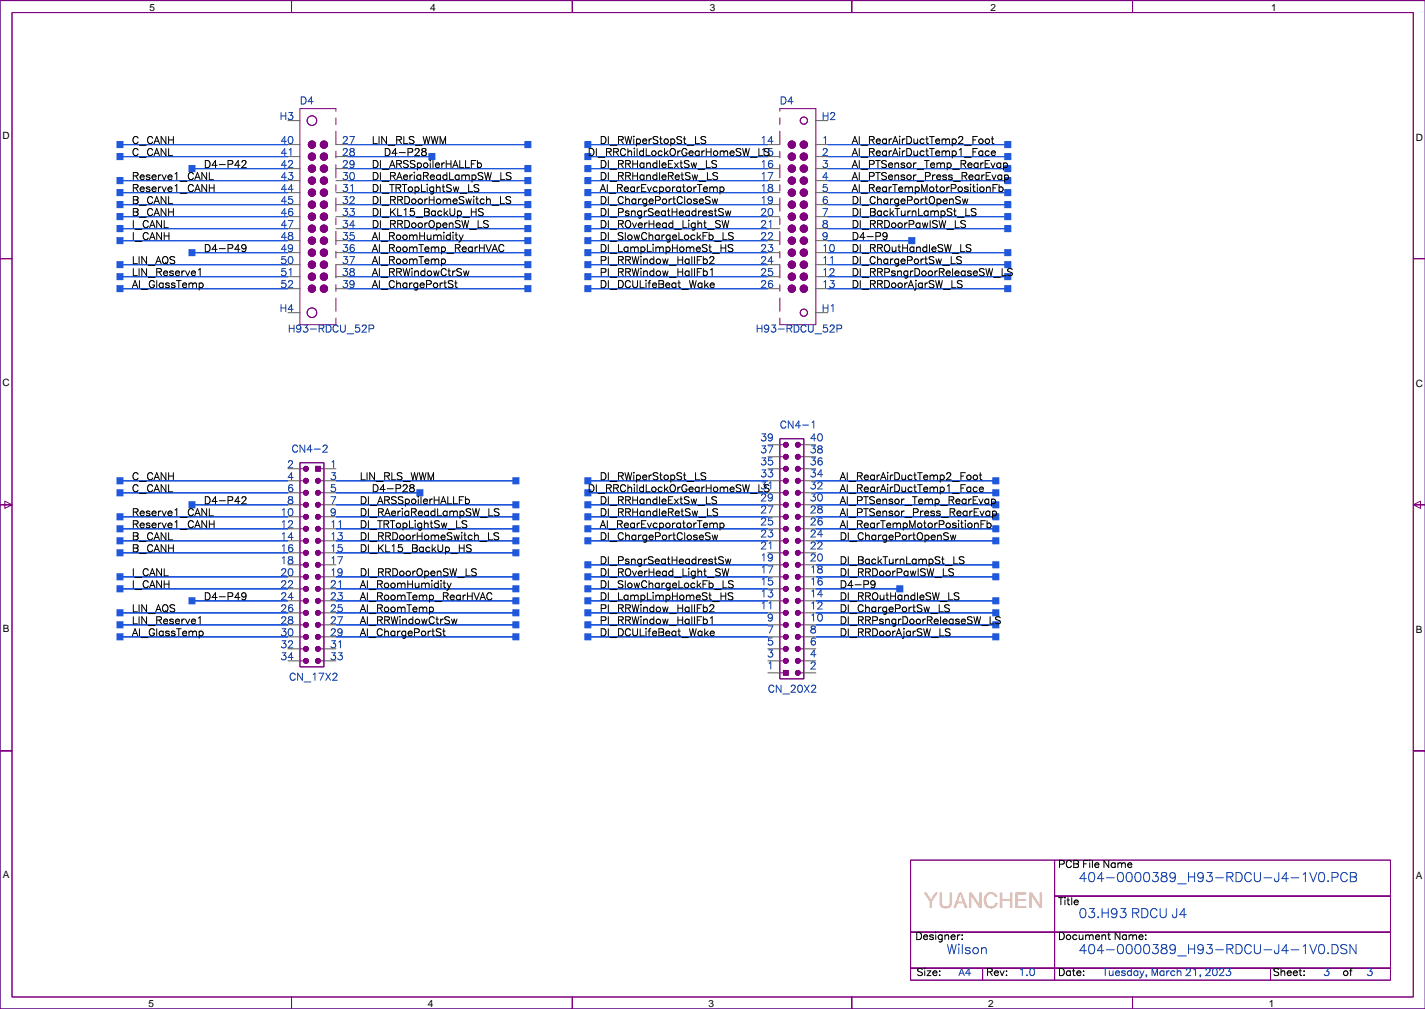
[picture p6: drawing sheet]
<svg xmlns="http://www.w3.org/2000/svg" width="302mm" height="213mm" viewBox="0 0 302 213" stroke-linecap="round" stroke-linejoin="round" font-family="sans-serif">
<path d="M301.7 .1h-301.7v213.3h301.7" fill="none" stroke="#000080" stroke-width=".21"/>
<g fill="none" stroke="#800080" stroke-width=".21">
<path d="M2.5 2.7h296.6v208.2h-296.6zM301.7 .1h-62v2.6v-2.6h-59.4v2.6v-2.6h-59.2v2.6v-2.6h-59.4v2.6v-2.6h-61.7v54.6h2.5h-2.5v52.1h2.5l-1.5 .7v-1.5l1.5 .8h-2.5v52h2.5h-2.5v54.6h61.7v-2.5v2.5h59.4v-2.5v2.5h59.2v-2.5v2.5h59.4v-2.5v2.5h62M71.1 23h-7.6v45.7h7.6M165.1 23h7.6v45.7h-7.6M301.7 54.7h-2.6h2.6M63.5 97.9h5.1v43.2h-5.1zM63.5 99.2h.7M66.8 98.6h1v1.1h-1zM67.8 99.2h.8M165.1 92.8h5v50.8h-5zM165.1 99.2h.7M165.1 94.1h.7"/>
<path d="M165.1 96.6h.7M169.4 99.2h.7M169.4 94.1h.7M169.4 96.6h.7M63.5 101.7h.7M63.5 104.2h.7M63.5 106.8h.7M63.5 109.3h.7M63.5 111.9h.7M63.5 114.4h.7M63.5 116.9h.7M63.5 119.5h.7"/>
<path d="M67.8 101.7h.8M67.8 104.2h.8M67.8 106.8h.8M67.8 109.3h.8M67.8 111.9h.8M67.8 114.4h.8M67.8 116.9h.8M67.8 119.5h.8M165.1 101.7h.7M165.1 104.2h.7M165.1 106.8h.7M165.1 109.3h.7"/>
<path d="M165.1 111.9h.7M165.1 114.4h.7M165.1 116.9h.7M165.1 119.5h.7M169.4 101.7h.7M169.4 104.2h.7M169.4 106.8h.7M169.4 109.3h.7M169.4 111.9h.7M169.4 114.4h.7M169.4 116.9h.7M169.4 119.5h.7"/>
<path d="M299.1 106.8l1.6-.8v1.5l-1.6-.7h2.6zM63.5 139.8h.7M63.5 137.2h.7M63.5 134.7h.7M63.5 132.2h.7M63.5 129.6h.7M63.5 127.1h.7M63.5 124.6h.7M63.5 122h.7M67.8 139.8h.8M67.8 137.2h.8M67.8 134.7h.8"/>
<path d="M67.8 132.2h.8M67.8 129.6h.8M67.8 127.1h.8M67.8 124.6h.8M67.8 122h.8M165.1 139.8h.7M165.1 137.2h.7M165.1 134.7h.7M165.1 132.2h.7M165.1 129.6h.7M165.1 127.1h.7M165.1 124.6h.7"/>
<path d="M165.1 122h.7M169.4 139.8h.7M169.4 137.2h.7M169.4 134.7h.7M169.4 132.2h.7M169.4 129.6h.7M169.4 127.1h.7M169.4 124.6h.7M169.4 122h.7M165.1 142.3h.7M165.8 141.8h1v1h-1zM169.4 142.3h.7"/>
<path d="M301.7 158.8h-2.6h2.6M192.7 181.9h30.5v15.3h-30.5zM192.7 197.2h30.5v7.6h-30.5zM223.2 189.6h71.1v7.6h-71.1zM223.2 197.2h71.1v7.6h-71.1zM223.2 181.9h71.1v7.7h-71.1zM192.7 204.8h15.3v2.5h-15.3zM208 204.8h15.2v2.5h-15.2zM223.2 204.8h45.7v2.5h-45.7zM268.9 204.8h25.4v2.5h-25.4z"/>
<circle cx="66" cy="35.7" r=".76"/>
<circle cx="66" cy="38.2" r=".76"/>
<circle cx="66" cy="33.1" r=".76"/>
<circle cx="66" cy="30.6" r=".76"/>
<circle cx="66" cy="25.5" r="1.02"/>
<circle cx="68.6" cy="35.7" r=".76"/>
<circle cx="68.6" cy="38.2" r=".76"/>
<circle cx="68.6" cy="33.1" r=".76"/>
<circle cx="68.6" cy="30.6" r=".76"/>
<circle cx="167.6" cy="35.7" r=".76"/>
<circle cx="167.6" cy="38.2" r=".76"/>
<circle cx="167.6" cy="33.1" r=".76"/>
<circle cx="167.6" cy="30.6" r=".76"/>
<circle cx="170.1" cy="35.7" r=".76"/>
<circle cx="170.1" cy="25.5" r=".76"/>
<circle cx="170.1" cy="38.2" r=".76"/>
<circle cx="170.1" cy="33.1" r=".76"/>
<circle cx="170.1" cy="30.6" r=".76"/>
<circle cx="66" cy="40.7" r=".76"/>
<circle cx="66" cy="50.9" r=".76"/>
<circle cx="66" cy="48.4" r=".76"/>
<circle cx="66" cy="56" r=".76"/>
<circle cx="66" cy="43.3" r=".76"/>
<circle cx="66" cy="45.8" r=".76"/>
<circle cx="66" cy="53.4" r=".76"/>
<circle cx="66" cy="58.5" r=".76"/>
<circle cx="68.6" cy="40.7" r=".76"/>
<circle cx="68.6" cy="48.4" r=".76"/>
<circle cx="68.6" cy="50.9" r=".76"/>
<circle cx="68.6" cy="56" r=".76"/>
<circle cx="68.6" cy="43.3" r=".76"/>
<circle cx="68.6" cy="45.8" r=".76"/>
<circle cx="68.6" cy="58.5" r=".76"/>
<circle cx="68.6" cy="53.4" r=".76"/>
<circle cx="167.6" cy="40.7" r=".76"/>
<circle cx="167.6" cy="50.9" r=".76"/>
<circle cx="167.6" cy="56" r=".76"/>
<circle cx="167.6" cy="43.3" r=".76"/>
<circle cx="167.6" cy="48.4" r=".76"/>
<circle cx="167.6" cy="45.8" r=".76"/>
<circle cx="167.6" cy="58.5" r=".76"/>
<circle cx="167.6" cy="53.4" r=".76"/>
<circle cx="170.1" cy="40.7" r=".76"/>
<circle cx="170.1" cy="43.3" r=".76"/>
<circle cx="170.1" cy="50.9" r=".76"/>
<circle cx="170.1" cy="48.4" r=".76"/>
<circle cx="170.1" cy="56" r=".76"/>
<circle cx="170.1" cy="58.5" r=".76"/>
<circle cx="170.1" cy="53.4" r=".76"/>
<circle cx="170.1" cy="45.8" r=".76"/>
<circle cx="66" cy="61.1" r=".76"/>
<circle cx="66" cy="66.1" r="1.02"/>
<circle cx="68.6" cy="61.1" r=".76"/>
<circle cx="167.6" cy="61.1" r=".76"/>
<circle cx="170.1" cy="66.1" r=".76"/>
<circle cx="170.1" cy="61.1" r=".76"/>
<circle cx="64.8" cy="99.2" r=".51"/>
<circle cx="166.3" cy="94.1" r=".51"/>
<circle cx="166.3" cy="99.2" r=".51"/>
<circle cx="166.3" cy="96.6" r=".51"/>
<circle cx="168.9" cy="94.1" r=".51"/>
<circle cx="168.9" cy="99.2" r=".51"/>
<circle cx="168.9" cy="96.6" r=".51"/>
<circle cx="64.8" cy="114.4" r=".51"/>
<circle cx="64.8" cy="101.7" r=".51"/>
<circle cx="64.8" cy="106.8" r=".51"/>
<circle cx="64.8" cy="104.2" r=".51"/>
<circle cx="64.8" cy="109.3" r=".51"/>
<circle cx="64.8" cy="116.9" r=".51"/>
<circle cx="64.8" cy="119.5" r=".51"/>
<circle cx="64.8" cy="111.9" r=".51"/>
<circle cx="67.3" cy="106.8" r=".51"/>
<circle cx="67.3" cy="101.7" r=".51"/>
<circle cx="67.3" cy="114.4" r=".51"/>
<circle cx="67.3" cy="104.2" r=".51"/>
<circle cx="67.3" cy="109.3" r=".51"/>
<circle cx="67.3" cy="116.9" r=".51"/>
<circle cx="67.3" cy="119.5" r=".51"/>
<circle cx="67.3" cy="111.9" r=".51"/>
<circle cx="166.3" cy="106.8" r=".51"/>
<circle cx="166.3" cy="101.7" r=".51"/>
<circle cx="166.3" cy="114.4" r=".51"/>
<circle cx="166.3" cy="104.2" r=".51"/>
<circle cx="166.3" cy="109.3" r=".51"/>
<circle cx="166.3" cy="116.9" r=".51"/>
<circle cx="166.3" cy="119.5" r=".51"/>
<circle cx="166.3" cy="111.9" r=".51"/>
<circle cx="168.9" cy="114.4" r=".51"/>
<circle cx="168.9" cy="106.8" r=".51"/>
<circle cx="168.9" cy="101.7" r=".51"/>
<circle cx="168.9" cy="104.2" r=".51"/>
<circle cx="168.9" cy="116.9" r=".51"/>
<circle cx="168.9" cy="109.3" r=".51"/>
<circle cx="168.9" cy="119.5" r=".51"/>
<circle cx="168.9" cy="111.9" r=".51"/>
<circle cx="64.8" cy="122" r=".51"/>
<circle cx="64.8" cy="129.6" r=".51"/>
<circle cx="64.8" cy="134.7" r=".51"/>
<circle cx="64.8" cy="127.1" r=".51"/>
<circle cx="64.8" cy="124.6" r=".51"/>
<circle cx="64.8" cy="139.8" r=".51"/>
<circle cx="64.8" cy="132.2" r=".51"/>
<circle cx="64.8" cy="137.2" r=".51"/>
<circle cx="67.3" cy="122" r=".51"/>
<circle cx="67.3" cy="129.6" r=".51"/>
<circle cx="67.3" cy="134.7" r=".51"/>
<circle cx="67.3" cy="127.1" r=".51"/>
<circle cx="67.3" cy="124.6" r=".51"/>
<circle cx="67.3" cy="139.8" r=".51"/>
<circle cx="67.3" cy="132.2" r=".51"/>
<circle cx="67.3" cy="137.2" r=".51"/>
<circle cx="166.3" cy="122" r=".51"/>
<circle cx="166.3" cy="129.6" r=".51"/>
<circle cx="166.3" cy="134.7" r=".51"/>
<circle cx="166.3" cy="127.1" r=".51"/>
<circle cx="166.3" cy="124.6" r=".51"/>
<circle cx="166.3" cy="139.8" r=".51"/>
<circle cx="166.3" cy="132.2" r=".51"/>
<circle cx="166.3" cy="137.2" r=".51"/>
<circle cx="168.9" cy="122" r=".51"/>
<circle cx="168.9" cy="129.6" r=".51"/>
<circle cx="168.9" cy="134.7" r=".51"/>
<circle cx="168.9" cy="127.1" r=".51"/>
<circle cx="168.9" cy="124.6" r=".51"/>
<circle cx="168.9" cy="139.8" r=".51"/>
<circle cx="168.9" cy="132.2" r=".51"/>
<circle cx="168.9" cy="137.2" r=".51"/>
<circle cx="168.9" cy="142.3" r=".51"/>
</g>
<g fill="#800080" stroke="#800080" stroke-width=".21">
<path d="M66.8 98.6h1v1.1h-1z" fill-rule="evenodd"/>
<path d="M165.8 141.8h1v1h-1z" fill-rule="evenodd"/>
<circle cx="64.8" cy="127.1" r=".51"/>
<circle cx="64.8" cy="134.7" r=".51"/>
<circle cx="64.8" cy="139.8" r=".51"/>
<circle cx="64.8" cy="129.6" r=".51"/>
<circle cx="64.8" cy="124.6" r=".51"/>
<circle cx="64.8" cy="132.2" r=".51"/>
<circle cx="64.8" cy="137.2" r=".51"/>
<circle cx="67.3" cy="127.1" r=".51"/>
<circle cx="67.3" cy="134.7" r=".51"/>
<circle cx="67.3" cy="139.8" r=".51"/>
<circle cx="67.3" cy="129.6" r=".51"/>
<circle cx="67.3" cy="124.6" r=".51"/>
<circle cx="67.3" cy="132.2" r=".51"/>
<circle cx="67.3" cy="137.2" r=".51"/>
<circle cx="64.8" cy="99.2" r=".51"/>
<circle cx="64.8" cy="114.4" r=".51"/>
<circle cx="64.8" cy="106.8" r=".51"/>
<circle cx="64.8" cy="116.9" r=".51"/>
<circle cx="64.8" cy="104.2" r=".51"/>
<circle cx="64.8" cy="109.3" r=".51"/>
<circle cx="64.8" cy="111.9" r=".51"/>
<circle cx="64.8" cy="122" r=".51"/>
<circle cx="64.8" cy="101.7" r=".51"/>
<circle cx="64.8" cy="119.5" r=".51"/>
<circle cx="67.3" cy="114.4" r=".51"/>
<circle cx="67.3" cy="106.8" r=".51"/>
<circle cx="67.3" cy="116.9" r=".51"/>
<circle cx="67.3" cy="104.2" r=".51"/>
<circle cx="67.3" cy="109.3" r=".51"/>
<circle cx="67.3" cy="111.9" r=".51"/>
<circle cx="67.3" cy="122" r=".51"/>
<circle cx="67.3" cy="101.7" r=".51"/>
<circle cx="67.3" cy="119.5" r=".51"/>
<circle cx="170.1" cy="30.6" r=".76"/>
<circle cx="167.6" cy="30.6" r=".76"/>
<circle cx="170.1" cy="33.1" r=".76"/>
<circle cx="167.6" cy="33.1" r=".76"/>
<circle cx="170.1" cy="35.7" r=".76"/>
<circle cx="167.6" cy="35.7" r=".76"/>
<circle cx="170.1" cy="38.2" r=".76"/>
<circle cx="167.6" cy="38.2" r=".76"/>
<circle cx="170.1" cy="40.7" r=".76"/>
<circle cx="167.6" cy="40.7" r=".76"/>
<circle cx="170.1" cy="43.3" r=".76"/>
<circle cx="167.6" cy="43.3" r=".76"/>
<circle cx="170.1" cy="45.8" r=".76"/>
<circle cx="167.6" cy="45.8" r=".76"/>
<circle cx="170.1" cy="48.4" r=".76"/>
<circle cx="167.6" cy="48.4" r=".76"/>
<circle cx="170.1" cy="50.9" r=".76"/>
<circle cx="167.6" cy="50.9" r=".76"/>
<circle cx="170.1" cy="53.4" r=".76"/>
<circle cx="167.6" cy="53.4" r=".76"/>
<circle cx="170.1" cy="56" r=".76"/>
<circle cx="167.6" cy="56" r=".76"/>
<circle cx="170.1" cy="58.5" r=".76"/>
<circle cx="167.6" cy="58.5" r=".76"/>
<circle cx="170.1" cy="61.1" r=".76"/>
<circle cx="167.6" cy="61.1" r=".76"/>
<circle cx="168.9" cy="94.1" r=".51"/>
<circle cx="166.3" cy="94.1" r=".51"/>
<circle cx="168.9" cy="114.4" r=".51"/>
<circle cx="168.9" cy="106.8" r=".51"/>
<circle cx="168.9" cy="96.6" r=".51"/>
<circle cx="168.9" cy="99.2" r=".51"/>
<circle cx="168.9" cy="101.7" r=".51"/>
<circle cx="168.9" cy="111.9" r=".51"/>
<circle cx="168.9" cy="116.9" r=".51"/>
<circle cx="168.9" cy="109.3" r=".51"/>
<circle cx="168.9" cy="104.2" r=".51"/>
<circle cx="166.3" cy="114.4" r=".51"/>
<circle cx="166.3" cy="106.8" r=".51"/>
<circle cx="166.3" cy="96.6" r=".51"/>
<circle cx="166.3" cy="99.2" r=".51"/>
<circle cx="166.3" cy="101.7" r=".51"/>
<circle cx="166.3" cy="111.9" r=".51"/>
<circle cx="166.3" cy="116.9" r=".51"/>
<circle cx="166.3" cy="109.3" r=".51"/>
<circle cx="166.3" cy="104.2" r=".51"/>
<circle cx="168.9" cy="142.3" r=".51"/>
<circle cx="168.9" cy="127.1" r=".51"/>
<circle cx="168.9" cy="134.7" r=".51"/>
<circle cx="168.9" cy="124.6" r=".51"/>
<circle cx="168.9" cy="137.2" r=".51"/>
<circle cx="168.9" cy="132.2" r=".51"/>
<circle cx="168.9" cy="129.6" r=".51"/>
<circle cx="168.9" cy="119.5" r=".51"/>
<circle cx="168.9" cy="139.8" r=".51"/>
<circle cx="168.9" cy="122" r=".51"/>
<circle cx="166.3" cy="127.1" r=".51"/>
<circle cx="166.3" cy="134.7" r=".51"/>
<circle cx="166.3" cy="124.6" r=".51"/>
<circle cx="166.3" cy="137.2" r=".51"/>
<circle cx="166.3" cy="132.2" r=".51"/>
<circle cx="166.3" cy="129.6" r=".51"/>
<circle cx="166.3" cy="119.5" r=".51"/>
<circle cx="166.3" cy="139.8" r=".51"/>
<circle cx="166.3" cy="122" r=".51"/>
<circle cx="68.6" cy="30.6" r=".76"/>
<circle cx="66" cy="30.6" r=".76"/>
<circle cx="68.6" cy="33.1" r=".76"/>
<circle cx="66" cy="33.1" r=".76"/>
<circle cx="68.6" cy="35.7" r=".76"/>
<circle cx="66" cy="35.7" r=".76"/>
<circle cx="68.6" cy="38.2" r=".76"/>
<circle cx="66" cy="38.2" r=".76"/>
<circle cx="68.6" cy="40.7" r=".76"/>
<circle cx="66" cy="40.7" r=".76"/>
<circle cx="68.6" cy="43.3" r=".76"/>
<circle cx="66" cy="43.3" r=".76"/>
<circle cx="68.6" cy="45.8" r=".76"/>
<circle cx="66" cy="45.8" r=".76"/>
<circle cx="68.6" cy="48.4" r=".76"/>
<circle cx="66" cy="48.4" r=".76"/>
<circle cx="68.6" cy="50.9" r=".76"/>
<circle cx="66" cy="50.9" r=".76"/>
<circle cx="68.6" cy="53.4" r=".76"/>
<circle cx="66" cy="53.4" r=".76"/>
<circle cx="68.6" cy="56" r=".76"/>
<circle cx="66" cy="56" r=".76"/>
<circle cx="68.6" cy="58.5" r=".76"/>
<circle cx="66" cy="58.5" r=".76"/>
<circle cx="68.6" cy="61.1" r=".76"/>
<circle cx="66" cy="61.1" r=".76"/>
</g>
<g fill="none" stroke="#606060" stroke-width=".21">
<path d="M60.9 30.6h2.6M60.9 33.1h2.6M60.9 35.7h2.6M60.9 38.2h2.6M60.9 25.5h2.6M71.1 30.6h2.5M71.1 33.1h2.5M71.1 35.7h2.5M71.1 38.2h2.5M162.5 30.6h2.6M162.5 33.1h2.6M162.5 35.7h2.6"/>
<path d="M162.5 38.2h2.6M172.7 30.6h2.5M172.7 33.1h2.5M172.7 35.7h2.5M172.7 38.2h2.5M172.7 25.5h2.5M60.9 40.8h2.6M60.9 43.3h2.6M60.9 45.8h2.6M60.9 48.4h2.6M60.9 50.9h2.6M60.9 53.4h2.6"/>
<path d="M60.9 56h2.6M60.9 58.5h2.6M71.1 40.8h2.5M71.1 43.3h2.5M71.1 45.8h2.5M71.1 48.4h2.5M71.1 50.9h2.5M71.1 53.4h2.5M71.1 56h2.5M71.1 58.5h2.5M162.5 40.8h2.6M162.5 43.3h2.6"/>
<path d="M162.5 45.8h2.6M162.5 48.4h2.6M162.5 50.9h2.6M162.5 53.4h2.6M162.5 56h2.6M162.5 58.5h2.6M172.7 40.8h2.5M172.7 43.3h2.5M172.7 45.8h2.5M172.7 48.4h2.5M172.7 50.9h2.5M172.7 53.4h2.5"/>
<path d="M172.7 56h2.5M172.7 58.5h2.5M60.9 61.1h2.6M60.9 66.1h2.6M71.1 61.1h2.5M162.5 61.1h2.6M172.7 61.1h2.5M172.7 66.1h2.5M60.9 99.2h2.6M68.6 99.2h2.5M162.5 99.2h2.6M162.5 96.6h2.6"/>
<path d="M162.5 94.1h2.6M170.1 99.2h2.6M170.1 96.6h2.6M170.1 94.1h2.6M60.9 101.7h2.6M60.9 104.2h2.6M60.9 106.8h2.6M60.9 109.3h2.6M60.9 111.9h2.6M60.9 114.4h2.6M60.9 116.9h2.6M60.9 119.5h2.6"/>
<path d="M68.6 101.7h2.5M68.6 104.2h2.5M68.6 106.8h2.5M68.6 109.3h2.5M68.6 111.9h2.5M68.6 114.4h2.5M68.6 116.9h2.5M68.6 119.5h2.5M162.5 101.7h2.6M162.5 104.2h2.6M162.5 106.8h2.6M162.5 109.3h2.6"/>
<path d="M162.5 111.9h2.6M162.5 114.4h2.6M162.5 116.9h2.6M162.5 119.5h2.6M170.1 101.7h2.6M170.1 104.2h2.6M170.1 106.8h2.6M170.1 109.3h2.6M170.1 111.9h2.6M170.1 114.4h2.6M170.1 116.9h2.6M170.1 119.5h2.6"/>
<path d="M60.9 122h2.6M60.9 124.6h2.6M60.9 127.1h2.6M60.9 129.6h2.6M60.9 132.2h2.6M60.9 134.7h2.6M60.9 137.2h2.6M60.9 139.8h2.6M68.6 122h2.5M68.6 124.6h2.5M68.6 127.1h2.5M68.6 129.6h2.5"/>
<path d="M68.6 132.2h2.5M68.6 134.7h2.5M68.6 137.2h2.5M68.6 139.8h2.5M162.5 122h2.6M162.5 124.6h2.6M162.5 127.1h2.6M162.5 129.6h2.6M162.5 132.2h2.6M162.5 134.7h2.6M162.5 137.2h2.6M162.5 139.8h2.6"/>
<path d="M170.1 122h2.6M170.1 124.6h2.6M170.1 127.1h2.6M170.1 129.6h2.6M170.1 132.2h2.6M170.1 134.7h2.6M170.1 137.2h2.6M170.1 139.8h2.6M162.5 142.3h2.6M170.1 142.3h2.6"/>
</g>
<path d="M71.1 68.7v-45.7M165.1 68.7v-45.7" fill="none" stroke="#800080" stroke-width=".21" stroke-dasharray="1.4 1.4 2.8 1.4"/>
<g fill="#2058dd" stroke="#2058dd" stroke-width=".21">
<path d="M172.7 109.3h38.1z" fill-rule="evenodd"/>
<path d="M210.1 108.7h1.3v1.2h-1.3z" fill-rule="evenodd"/>
<path d="M175.2 38.2h38.1z" fill-rule="evenodd"/>
<path d="M212.7 37.6h1.2v1.2h-1.2z" fill-rule="evenodd"/>
<path d="M172.7 101.7h38.1z" fill-rule="evenodd"/>
<path d="M210.1 101.1h1.3v1.2h-1.3z" fill-rule="evenodd"/>
<path d="M175.2 30.6h38.1z" fill-rule="evenodd"/>
<path d="M212.7 30h1.2v1.2h-1.2z" fill-rule="evenodd"/>
<path d="M172.7 114.4h38.1z" fill-rule="evenodd"/>
<path d="M210.1 113.8h1.3v1.2h-1.3z" fill-rule="evenodd"/>
<path d="M175.2 43.3h38.1z" fill-rule="evenodd"/>
<path d="M212.7 42.7h1.2v1.2h-1.2z" fill-rule="evenodd"/>
<path d="M172.7 106.8h38.1z" fill-rule="evenodd"/>
<path d="M210.1 106.1h1.3v1.3h-1.3z" fill-rule="evenodd"/>
<path d="M175.2 35.7h38.1z" fill-rule="evenodd"/>
<path d="M212.7 35h1.2v1.3h-1.2z" fill-rule="evenodd"/>
<path d="M172.7 104.2h38.1z" fill-rule="evenodd"/>
<path d="M210.1 103.6h1.3v1.3h-1.3z" fill-rule="evenodd"/>
<path d="M175.2 33.1h38.1z" fill-rule="evenodd"/>
<path d="M212.7 32.5h1.2v1.3h-1.2z" fill-rule="evenodd"/>
<path d="M172.7 111.9h38.1z" fill-rule="evenodd"/>
<path d="M210.1 111.2h1.3v1.3h-1.3z" fill-rule="evenodd"/>
<path d="M175.2 40.8h38.1z" fill-rule="evenodd"/>
<path d="M212.7 40.1h1.2v1.3h-1.2z" fill-rule="evenodd"/>
<path d="M172.7 119.5h38.1z" fill-rule="evenodd"/>
<path d="M210.1 118.8h1.3v1.3h-1.3z" fill-rule="evenodd"/>
<path d="M175.2 45.8h38.1z" fill-rule="evenodd"/>
<path d="M212.7 45.2h1.2v1.3h-1.2z" fill-rule="evenodd"/>
<path d="M172.7 122h38.1z" fill-rule="evenodd"/>
<path d="M210.1 121.4h1.3v1.2h-1.3z" fill-rule="evenodd"/>
<path d="M175.2 48.4h38.1z" fill-rule="evenodd"/>
<path d="M212.7 47.7h1.2v1.3h-1.2z" fill-rule="evenodd"/>
<path d="M172.7 134.7h38.1z" fill-rule="evenodd"/>
<path d="M210.1 134.1h1.3v1.2h-1.3z" fill-rule="evenodd"/>
<path d="M175.2 61.1h38.1z" fill-rule="evenodd"/>
<path d="M212.7 60.4h1.2v1.3h-1.2z" fill-rule="evenodd"/>
<path d="M172.7 124.6h17.8z" fill-rule="evenodd"/>
<path d="M189.8 123.9h1.3v1.3h-1.3z" fill-rule="evenodd"/>
<path d="M175.2 50.9h17.8z" fill-rule="evenodd"/>
<path d="M192.4 50.3h1.2v1.2h-1.2z" fill-rule="evenodd"/>
<path d="M172.7 129.6h38.1z" fill-rule="evenodd"/>
<path d="M210.1 129h1.3v1.3h-1.3z" fill-rule="evenodd"/>
<path d="M175.2 56h38.1z" fill-rule="evenodd"/>
<path d="M212.7 55.4h1.2v1.2h-1.2z" fill-rule="evenodd"/>
<path d="M172.7 127.1h38.1z" fill-rule="evenodd"/>
<path d="M210.1 126.5h1.3v1.2h-1.3z" fill-rule="evenodd"/>
<path d="M175.2 53.4h38.1z" fill-rule="evenodd"/>
<path d="M212.7 52.8h1.2v1.3h-1.2z" fill-rule="evenodd"/>
<path d="M172.7 132.2h38.1z" fill-rule="evenodd"/>
<path d="M210.1 131.5h1.3v1.3h-1.3z" fill-rule="evenodd"/>
<path d="M175.2 58.5h38.1z" fill-rule="evenodd"/>
<path d="M212.7 57.9h1.2v1.3h-1.2z" fill-rule="evenodd"/>
<path d="M124.4 109.3h38.1z" fill-rule="evenodd"/>
<path d="M123.8 108.7h1.3v1.2h-1.3z" fill-rule="evenodd"/>
<path d="M124.4 38.2h38.1z" fill-rule="evenodd"/>
<path d="M123.8 37.6h1.3v1.2h-1.3z" fill-rule="evenodd"/>
<path d="M124.4 106.8h38.1z" fill-rule="evenodd"/>
<path d="M123.8 106.1h1.3v1.3h-1.3z" fill-rule="evenodd"/>
<path d="M124.4 35.7h38.1z" fill-rule="evenodd"/>
<path d="M123.8 35h1.3v1.3h-1.3z" fill-rule="evenodd"/>
<path d="M124.4 104.2h38.1z" fill-rule="evenodd"/>
<path d="M123.8 103.6h1.3v1.3h-1.3z" fill-rule="evenodd"/>
<path d="M124.4 33.1h38.1z" fill-rule="evenodd"/>
<path d="M123.8 32.5h1.3v1.3h-1.3z" fill-rule="evenodd"/>
<path d="M124.4 101.7h38.1z" fill-rule="evenodd"/>
<path d="M123.8 101.1h1.3v1.2h-1.3z" fill-rule="evenodd"/>
<path d="M124.4 30.6h38.1z" fill-rule="evenodd"/>
<path d="M123.8 30h1.3v1.2h-1.3z" fill-rule="evenodd"/>
<path d="M124.4 114.4h38.1z" fill-rule="evenodd"/>
<path d="M123.8 113.8h1.3v1.2h-1.3z" fill-rule="evenodd"/>
<path d="M124.4 43.3h38.1z" fill-rule="evenodd"/>
<path d="M123.8 42.7h1.3v1.2h-1.3z" fill-rule="evenodd"/>
<path d="M124.4 111.9h38.1z" fill-rule="evenodd"/>
<path d="M123.8 111.2h1.3v1.3h-1.3z" fill-rule="evenodd"/>
<path d="M124.4 40.8h38.1z" fill-rule="evenodd"/>
<path d="M123.8 40.1h1.3v1.3h-1.3z" fill-rule="evenodd"/>
<path d="M124.4 132.2h38.1z" fill-rule="evenodd"/>
<path d="M123.8 131.5h1.3v1.3h-1.3z" fill-rule="evenodd"/>
<path d="M124.4 58.5h38.1z" fill-rule="evenodd"/>
<path d="M123.8 57.9h1.3v1.3h-1.3z" fill-rule="evenodd"/>
<path d="M124.4 129.6h38.1z" fill-rule="evenodd"/>
<path d="M123.8 129h1.3v1.3h-1.3z" fill-rule="evenodd"/>
<path d="M124.4 56h38.1z" fill-rule="evenodd"/>
<path d="M123.8 55.4h1.3v1.2h-1.3z" fill-rule="evenodd"/>
<path d="M124.4 122h38.1z" fill-rule="evenodd"/>
<path d="M123.8 121.4h1.3v1.2h-1.3z" fill-rule="evenodd"/>
<path d="M124.4 48.4h38.1z" fill-rule="evenodd"/>
<path d="M123.8 47.7h1.3v1.3h-1.3z" fill-rule="evenodd"/>
<path d="M124.4 134.7h38.1z" fill-rule="evenodd"/>
<path d="M123.8 134.1h1.3v1.2h-1.3z" fill-rule="evenodd"/>
<path d="M124.4 61.1h38.1z" fill-rule="evenodd"/>
<path d="M123.8 60.4h1.3v1.3h-1.3z" fill-rule="evenodd"/>
<path d="M124.4 119.5h38.1z" fill-rule="evenodd"/>
<path d="M123.8 118.8h1.3v1.3h-1.3z" fill-rule="evenodd"/>
<path d="M124.4 45.8h38.1z" fill-rule="evenodd"/>
<path d="M123.8 45.2h1.3v1.3h-1.3z" fill-rule="evenodd"/>
<path d="M124.4 124.6h38.1z" fill-rule="evenodd"/>
<path d="M123.8 123.9h1.3v1.3h-1.3z" fill-rule="evenodd"/>
<path d="M124.4 50.9h38.1z" fill-rule="evenodd"/>
<path d="M123.8 50.3h1.3v1.2h-1.3z" fill-rule="evenodd"/>
<path d="M124.4 127.1h38.1z" fill-rule="evenodd"/>
<path d="M123.8 126.5h1.3v1.2h-1.3z" fill-rule="evenodd"/>
<path d="M124.4 53.4h38.1z" fill-rule="evenodd"/>
<path d="M123.8 52.8h1.3v1.3h-1.3z" fill-rule="evenodd"/>
<path d="M71.1 101.7h38.1z" fill-rule="evenodd"/>
<path d="M108.6 101.1h1.2v1.2h-1.2z" fill-rule="evenodd"/>
<path d="M73.6 30.6h38.1z" fill-rule="evenodd"/>
<path d="M111.1 30h1.3v1.2h-1.3z" fill-rule="evenodd"/>
<path d="M71.1 116.9h38.1z" fill-rule="evenodd"/>
<path d="M108.6 116.3h1.2v1.3h-1.2z" fill-rule="evenodd"/>
<path d="M73.6 45.8h38.1z" fill-rule="evenodd"/>
<path d="M111.1 45.2h1.3v1.3h-1.3z" fill-rule="evenodd"/>
<path d="M71.1 114.4h38.1z" fill-rule="evenodd"/>
<path d="M108.6 113.8h1.2v1.2h-1.2z" fill-rule="evenodd"/>
<path d="M73.6 43.3h38.1z" fill-rule="evenodd"/>
<path d="M111.1 42.7h1.3v1.2h-1.3z" fill-rule="evenodd"/>
<path d="M71.1 111.9h38.1z" fill-rule="evenodd"/>
<path d="M108.6 111.2h1.2v1.3h-1.2z" fill-rule="evenodd"/>
<path d="M73.6 40.8h38.1z" fill-rule="evenodd"/>
<path d="M111.1 40.1h1.3v1.3h-1.3z" fill-rule="evenodd"/>
<path d="M71.1 109.3h38.1z" fill-rule="evenodd"/>
<path d="M108.6 108.7h1.2v1.2h-1.2z" fill-rule="evenodd"/>
<path d="M73.6 38.2h38.1z" fill-rule="evenodd"/>
<path d="M111.1 37.6h1.3v1.2h-1.3z" fill-rule="evenodd"/>
<path d="M71.1 104.2h17.8z" fill-rule="evenodd"/>
<path d="M88.2 103.6h1.3v1.3h-1.3z" fill-rule="evenodd"/>
<path d="M73.6 33.1h17.8z" fill-rule="evenodd"/>
<path d="M90.8 32.5h1.3v1.3h-1.3z" fill-rule="evenodd"/>
<path d="M71.1 106.8h38.1z" fill-rule="evenodd"/>
<path d="M108.6 106.1h1.2v1.3h-1.2z" fill-rule="evenodd"/>
<path d="M73.6 35.7h38.1z" fill-rule="evenodd"/>
<path d="M111.1 35h1.3v1.3h-1.3z" fill-rule="evenodd"/>
<path d="M71.1 134.7h38.1z" fill-rule="evenodd"/>
<path d="M108.6 134.1h1.2v1.2h-1.2z" fill-rule="evenodd"/>
<path d="M73.6 61.1h38.1z" fill-rule="evenodd"/>
<path d="M111.1 60.4h1.3v1.3h-1.3z" fill-rule="evenodd"/>
<path d="M71.1 124.6h38.1z" fill-rule="evenodd"/>
<path d="M108.6 123.9h1.2v1.3h-1.2z" fill-rule="evenodd"/>
<path d="M73.6 50.9h38.1z" fill-rule="evenodd"/>
<path d="M111.1 50.3h1.3v1.2h-1.3z" fill-rule="evenodd"/>
<path d="M71.1 132.2h38.1z" fill-rule="evenodd"/>
<path d="M108.6 131.5h1.2v1.3h-1.2z" fill-rule="evenodd"/>
<path d="M73.6 58.5h38.1z" fill-rule="evenodd"/>
<path d="M111.1 57.9h1.3v1.3h-1.3z" fill-rule="evenodd"/>
<path d="M71.1 127.1h38.1z" fill-rule="evenodd"/>
<path d="M108.6 126.5h1.2v1.2h-1.2z" fill-rule="evenodd"/>
<path d="M73.6 53.4h38.1z" fill-rule="evenodd"/>
<path d="M111.1 52.8h1.3v1.3h-1.3z" fill-rule="evenodd"/>
<path d="M71.1 129.6h38.1z" fill-rule="evenodd"/>
<path d="M108.6 129h1.2v1.3h-1.2z" fill-rule="evenodd"/>
<path d="M73.6 56h38.1z" fill-rule="evenodd"/>
<path d="M111.1 55.4h1.3v1.2h-1.3z" fill-rule="evenodd"/>
<path d="M71.1 122h38.1z" fill-rule="evenodd"/>
<path d="M108.6 121.4h1.2v1.2h-1.2z" fill-rule="evenodd"/>
<path d="M73.6 48.4h38.1z" fill-rule="evenodd"/>
<path d="M111.1 47.7h1.3v1.3h-1.3z" fill-rule="evenodd"/>
<path d="M40.6 106.8h20.3z" fill-rule="evenodd"/>
<path d="M40 106.1h1.3v1.3h-1.3z" fill-rule="evenodd"/>
<path d="M40.6 35.7h20.3z" fill-rule="evenodd"/>
<path d="M40 35h1.3v1.3h-1.3z" fill-rule="evenodd"/>
<path d="M25.4 114.4h35.5z" fill-rule="evenodd"/>
<path d="M24.8 113.8h1.2v1.2h-1.2z" fill-rule="evenodd"/>
<path d="M25.4 43.3h35.5z" fill-rule="evenodd"/>
<path d="M24.8 42.7h1.2v1.2h-1.2z" fill-rule="evenodd"/>
<path d="M25.4 116.9h35.5z" fill-rule="evenodd"/>
<path d="M24.8 116.3h1.2v1.3h-1.2z" fill-rule="evenodd"/>
<path d="M25.4 45.8h35.5z" fill-rule="evenodd"/>
<path d="M24.8 45.2h1.2v1.3h-1.2z" fill-rule="evenodd"/>
<path d="M25.4 111.9h35.5z" fill-rule="evenodd"/>
<path d="M24.8 111.2h1.2v1.3h-1.2z" fill-rule="evenodd"/>
<path d="M25.4 40.8h35.5z" fill-rule="evenodd"/>
<path d="M24.8 40.1h1.2v1.3h-1.2z" fill-rule="evenodd"/>
<path d="M25.4 101.7h35.5z" fill-rule="evenodd"/>
<path d="M24.8 101.1h1.2v1.2h-1.2z" fill-rule="evenodd"/>
<path d="M25.4 30.6h35.5z" fill-rule="evenodd"/>
<path d="M24.8 30h1.2v1.2h-1.2z" fill-rule="evenodd"/>
<path d="M25.4 104.2h35.5z" fill-rule="evenodd"/>
<path d="M24.8 103.6h1.2v1.3h-1.2z" fill-rule="evenodd"/>
<path d="M25.4 33.1h35.5z" fill-rule="evenodd"/>
<path d="M24.8 32.5h1.2v1.3h-1.2z" fill-rule="evenodd"/>
<path d="M25.4 109.3h35.5z" fill-rule="evenodd"/>
<path d="M24.8 108.7h1.2v1.2h-1.2z" fill-rule="evenodd"/>
<path d="M25.4 38.2h35.5z" fill-rule="evenodd"/>
<path d="M24.8 37.6h1.2v1.2h-1.2z" fill-rule="evenodd"/>
<path d="M25.4 134.7h35.5z" fill-rule="evenodd"/>
<path d="M24.8 134.1h1.2v1.2h-1.2z" fill-rule="evenodd"/>
<path d="M25.4 61.1h35.5z" fill-rule="evenodd"/>
<path d="M24.8 60.4h1.2v1.3h-1.2z" fill-rule="evenodd"/>
<path d="M25.4 132.2h35.5z" fill-rule="evenodd"/>
<path d="M24.8 131.5h1.2v1.3h-1.2z" fill-rule="evenodd"/>
<path d="M25.4 58.5h35.5z" fill-rule="evenodd"/>
<path d="M24.8 57.9h1.2v1.3h-1.2z" fill-rule="evenodd"/>
<path d="M25.4 129.6h35.5z" fill-rule="evenodd"/>
<path d="M24.8 129h1.2v1.3h-1.2z" fill-rule="evenodd"/>
<path d="M25.4 56h35.5z" fill-rule="evenodd"/>
<path d="M24.8 55.4h1.2v1.2h-1.2z" fill-rule="evenodd"/>
<path d="M25.4 122h35.5z" fill-rule="evenodd"/>
<path d="M24.8 121.4h1.2v1.2h-1.2z" fill-rule="evenodd"/>
<path d="M25.4 48.4h35.5z" fill-rule="evenodd"/>
<path d="M24.8 47.7h1.2v1.3h-1.2z" fill-rule="evenodd"/>
<path d="M25.4 124.6h35.5z" fill-rule="evenodd"/>
<path d="M24.8 123.9h1.2v1.3h-1.2z" fill-rule="evenodd"/>
<path d="M25.4 50.9h35.5z" fill-rule="evenodd"/>
<path d="M24.8 50.3h1.2v1.2h-1.2z" fill-rule="evenodd"/>
<path d="M40.6 127.1h20.3z" fill-rule="evenodd"/>
<path d="M40 126.5h1.3v1.2h-1.3z" fill-rule="evenodd"/>
<path d="M40.6 53.4h20.3z" fill-rule="evenodd"/>
<path d="M40 52.8h1.3v1.3h-1.3z" fill-rule="evenodd"/>
</g>
<g fill="none" stroke="#2058dd" stroke-width=".21">
<path d="M25.4 38.2h35.5M25.4 30.6h35.5M25.4 33.1h35.5M40.6 35.7h20.3M73.6 38.2h38.1M73.6 30.6h38.1M73.6 35.7h38.1M73.6 33.1h17.8M124.4 38.2h38.1M124.4 30.6h38.1M124.4 35.7h38.1M124.4 33.1h38.1"/>
<path d="M175.2 38.2h38.1M175.2 30.6h38.1M175.2 35.7h38.1M175.2 33.1h38.1M25.4 43.3h35.5M25.4 40.8h35.5M25.4 45.8h35.5M25.4 48.4h35.5M25.4 50.9h35.5M25.4 56h35.5M25.4 58.5h35.5M40.6 53.4h20.3"/>
<path d="M73.6 43.3h38.1M73.6 40.8h38.1M73.6 45.8h38.1M73.6 48.4h38.1M73.6 50.9h38.1M73.6 56h38.1M73.6 53.4h38.1M73.6 58.5h38.1M124.4 43.3h38.1M124.4 40.8h38.1M124.4 45.8h38.1M124.4 48.4h38.1"/>
<path d="M124.4 50.9h38.1M124.4 56h38.1M124.4 53.4h38.1M124.4 58.5h38.1M175.2 43.3h38.1M175.2 40.8h38.1M175.2 45.8h38.1M175.2 48.4h38.1M175.2 50.9h17.8M175.2 56h38.1M175.2 53.4h38.1M175.2 58.5h38.1"/>
<path d="M25.4 61.1h35.5M73.6 61.1h38.1M124.4 61.1h38.1M175.2 61.1h38.1M25.4 109.3h35.5M25.4 101.7h35.5M25.4 114.4h35.5M25.4 104.2h35.5M25.4 111.9h35.5M25.4 116.9h35.5M40.6 106.8h20.3M71.1 109.3h38.1"/>
<path d="M71.1 101.7h38.1M71.1 114.4h38.1M71.1 106.8h38.1M71.1 104.2h17.8M71.1 111.9h38.1M71.1 116.9h38.1M124.4 109.3h38.1M124.4 101.7h38.1M124.4 114.4h38.1M124.4 106.8h38.1M124.4 104.2h38.1M124.4 111.9h38.1"/>
<path d="M124.4 119.5h38.1M172.7 109.3h38.1M172.7 101.7h38.1M172.7 114.4h38.1M172.7 106.8h38.1M172.7 104.2h38.1M172.7 111.9h38.1M172.7 119.5h38.1M25.4 122h35.5M25.4 134.7h35.5M25.4 124.6h35.5M25.4 129.6h35.5"/>
<path d="M25.4 132.2h35.5M40.6 127.1h20.3M71.1 122h38.1M71.1 134.7h38.1M71.1 124.6h38.1M71.1 129.6h38.1M71.1 127.1h38.1M71.1 132.2h38.1M124.4 122h38.1M124.4 134.7h38.1M124.4 124.6h38.1M124.4 129.6h38.1"/>
<path d="M124.4 127.1h38.1M124.4 132.2h38.1M172.7 122h38.1M172.7 134.7h38.1M172.7 124.6h17.8M172.7 129.6h38.1M172.7 127.1h38.1M172.7 132.2h38.1"/>
</g>
<text font-size="4.5" fill="#ffad5b" x="195.5" y="192.1">YUANCHEN</text>
<g font-size="2.8" fill="#1741a1">
<text x="228.3" y="185.9">404-0000389_H93-RDCU-J4-1V0.PCB</text>
<text x="228.3" y="193.6">03.H93 RDCU J4</text>
<text x="200.4" y="201.2">Wilson</text>
<text x="228.3" y="201.2">404-0000389_H93-RDCU-J4-1V0.DSN</text>
</g>
<g font-size="2.1">
<text x="31.7" y="2.3">5</text>
<text x="91.1" y="2.3">4</text>
<text x="150.3" y="2.3">3</text>
<text x="209.7" y="2.3">2</text>
<text x="269.1" y="2.3">1</text>
<text x=".5" y="29.5">D</text>
<text x="27.9" y="29.9">C_CANH</text>
<text x="78.7" y="29.9">LIN_RLS_WWM</text>
<text x="127" y="29.9">DI_RWiperStopSt_LS</text>
<text x="180.3" y="29.9">AI_RearAirDuctTemp2_Foot</text>
<text x="299.7" y="29.7">D</text>
<text x="27.9" y="32.5">C_CANL</text>
<text x="43.2" y="35">D4-P42</text>
<text x="78.7" y="35">DI_ARSSpoilerHALLFb</text>
<text x="81.3" y="32.5">D4-P28</text>
<text x="124.4" y="32.5">DI_RRChildLockOrGearHomeSW_L1S5</text>
<text x="127" y="35">DI_RRHandleExtSw_LS</text>
<text x="160.9" y="35">16</text>
<text x="180.3" y="35">AI_PTSensor_Temp_RearEvap</text>
<text x="180.3" y="32.5">AI_RearAirDuctTemp1_Face</text>
<text x="27.9" y="40.1">Reserve1_CANH</text>
<text x="27.9" y="37.6">Reserve1_CANL</text>
<text x="78.7" y="40.1">DI_TRTopLightSw_LS</text>
<text x="78.7" y="37.6">DI_RAeriaReadLampSW_LS</text>
<text x="127" y="37.6">DI_RRHandleRetSw_LS</text>
<text x="127" y="40.1">AI_RearEvcporatorTemp</text>
<text x="180.3" y="37.6">AI_PTSensor_Press_RearEvap</text>
<text x="180.3" y="40.1">AI_RearTempMotorPositionFb</text>
<text x="27.9" y="42.6">B_CANL</text>
<text x="27.9" y="45.2">B_CANH</text>
<text x="27.9" y="47.7">I_CANL</text>
<text x="78.7" y="45.2">DI_KL15_BackUp_HS</text>
<text x="78.7" y="42.6">DI_RRDoorHomeSwitch_LS</text>
<text x="78.7" y="47.7">DI_RRDoorOpenSW_LS</text>
<text x="127" y="42.6">DI_ChargePortCloseSw</text>
<text x="127" y="47.7">DI_ROverHead_Light_SW</text>
<text x="127" y="45.2">DI_PsngrSeatHeadrestSw</text>
<text x="180.3" y="42.6">DI_ChargePortOpenSw</text>
<text x="180.3" y="45.2">DI_BackTurnLampSt_LS</text>
<text x="180.3" y="47.7">DI_RRDoorPawlSW_LS</text>
<text x="27.9" y="50.3">I_CANH</text>
<text x="43.2" y="52.8">D4-P49</text>
<text x="78.7" y="50.3">AI_RoomHumidity</text>
<text x="78.7" y="52.8">AI_RoomTemp_RearHVAC</text>
<text x="127" y="50.3">DI_SlowChargeLockFb_LS</text>
<text x="127" y="52.8">DI_LampLimpHomeSt_HS</text>
<text x="180.3" y="50.3">D4-P9</text>
<text x="180.3" y="52.8">DI_RROutHandleSW_LS</text>
<text x="27.9" y="57.9">LIN_Reserve1</text>
<text x="27.9" y="55.3">LIN_AQS</text>
<text x="78.7" y="57.9">AI_RRWindowCtrSw</text>
<text x="78.7" y="55.3">AI_RoomTemp</text>
<text x="127" y="57.9">PI_RRWindow_HallFb1</text>
<text x="127" y="55.3">PI_RRWindow_HallFb2</text>
<text x="180.3" y="55.3">DI_ChargePortSw_LS</text>
<text x="180.3" y="57.9">DI_RRPsngrDoorReleaseSW_LS</text>
<text x="27.9" y="60.4">AI_GlassTemp</text>
<text x="78.7" y="60.4">AI_ChargePortSt</text>
<text x="127" y="60.4">DI_DCULifeBeat_Wake</text>
<text x="180.3" y="60.4">DI_RRDoorAjarSW_LS</text>
<text x=".5" y="81.5">C</text>
<text x="299.7" y="81.8">C</text>
<text x="27.9" y="101">C_CANH</text>
<text x="76.2" y="101">LIN_RLS_WWM</text>
<text x="127" y="101">DI_RWiperStopSt_LS</text>
<text x="177.8" y="101">AI_RearAirDuctTemp2_Foot</text>
<text x="27.9" y="103.6">C_CANL</text>
<text x="43.2" y="106.1">D4-P42</text>
<text x="76.2" y="106.1">DI_ARSSpoilerHALLFb</text>
<text x="78.7" y="103.6">D4-P28</text>
<text x="124.4" y="103.6">DI_RRChildLockOrGearHomeSW_LS</text>
<text x="127" y="106.1">DI_RRHandleExtSw_LS</text>
<text x="160.9" y="103">31</text>
<text x="160.9" y="105.5">29</text>
<text x="177.8" y="106.1">AI_PTSensor_Temp_RearEvap</text>
<text x="177.8" y="103.6">AI_RearAirDuctTemp1_Face</text>
<text x="27.9" y="113.7">B_CANL</text>
<text x="27.9" y="111.2">Reserve1_CANH</text>
<text x="27.9" y="108.7">Reserve1_CANL</text>
<text x="76.2" y="113.7">DI_RRDoorHomeSwitch_LS</text>
<text x="76.2" y="111.2">DI_TRTopLightSw_LS</text>
<text x="76.2" y="108.7">DI_RAeriaReadLampSW_LS</text>
<text x="127" y="108.7">DI_RRHandleRetSw_LS</text>
<text x="127" y="113.7">DI_ChargePortCloseSw</text>
<text x="127" y="111.2">AI_RearEvcporatorTemp</text>
<text x="177.8" y="108.7">AI_PTSensor_Press_RearEvap</text>
<text x="177.8" y="113.7">DI_ChargePortOpenSw</text>
<text x="177.8" y="111.2">AI_RearTempMotorPositionFb</text>
<text x="27.9" y="116.3">B_CANH</text>
<text x="76.2" y="116.3">DI_KL15_BackUp_HS</text>
<text x="127" y="118.8">DI_PsngrSeatHeadrestSw</text>
<text x="177.8" y="118.8">DI_BackTurnLampSt_LS</text>
<text x="27.9" y="121.4">I_CANL</text>
<text x="27.9" y="123.9">I_CANH</text>
<text x="76.2" y="123.9">AI_RoomHumidity</text>
<text x="76.2" y="121.4">DI_RRDoorOpenSW_LS</text>
<text x="127" y="121.4">DI_ROverHead_Light_SW</text>
<text x="127" y="123.9">DI_SlowChargeLockFb_LS</text>
<text x="177.8" y="121.4">DI_RRDoorPawlSW_LS</text>
<text x="177.8" y="123.9">D4-P9</text>
<text x="27.9" y="131.5">LIN_Reserve1</text>
<text x="27.9" y="129">LIN_AQS</text>
<text x="43.2" y="126.4">D4-P49</text>
<text x="76.2" y="131.5">AI_RRWindowCtrSw</text>
<text x="76.2" y="126.4">AI_RoomTemp_RearHVAC</text>
<text x="76.2" y="129">AI_RoomTemp</text>
<text x="127" y="131.5">PI_RRWindow_HallFb1</text>
<text x="127" y="129">PI_RRWindow_HallFb2</text>
<text x="127" y="126.4">DI_LampLimpHomeSt_HS</text>
<text x="177.8" y="129">DI_ChargePortSw_LS</text>
<text x="177.8" y="126.4">DI_RROutHandleSW_LS</text>
<text x="177.8" y="131.5">DI_RRPsngrDoorReleaseSW_LS</text>
<text x=".6" y="133.6">B</text>
<text x="27.9" y="134.1">AI_GlassTemp</text>
<text x="76.2" y="134.1">AI_ChargePortSt</text>
<text x="127" y="134.1">DI_DCULifeBeat_Wake</text>
<text x="177.8" y="134.1">DI_RRDoorAjarSW_LS</text>
<text x="299.7" y="133.9">B</text>
<text x=".6" y="185.7">A</text>
<text x="224" y="183.1">PCB File Name</text>
<text x="299.7" y="185.9">A</text>
<text x="224" y="190.9">Title</text>
<text x="193.8" y="198.3">Designer:</text>
<text x="224" y="198.3">Document Name:</text>
<text x="194" y="205.9">Size:</text>
<text x="208.7" y="205.9">Rev:</text>
<text x="224" y="205.9">Date:</text>
<text x="269.4" y="205.9">Sheet:</text>
<text x="284.2" y="205.9">of</text>
<text x="31.4" y="213.1">5</text>
<text x="90.6" y="213.1">4</text>
<text x="150" y="213.1">3</text>
<text x="209.2" y="213.1">2</text>
<text x="268.6" y="213.1">1</text>
</g>
<g font-size="2.1" fill="#1741a1">
<text x="63.5" y="21.6">D4</text>
<text x="165.1" y="21.6">D4</text>
<text x="59.2" y="24.9">H3</text>
<text x="59.3" y="29.9">40</text>
<text x="72.4" y="29.9">27</text>
<text x="160.9" y="29.9">14</text>
<text x="174" y="24.9">H2</text>
<text x="174" y="29.9">1</text>
<text x="59.3" y="35">42</text>
<text x="59.3" y="32.5">41</text>
<text x="72.4" y="35">29</text>
<text x="72.4" y="32.5">28</text>
<text x="174" y="35">3</text>
<text x="174" y="32.5">2</text>
<text x="59.3" y="40.1">44</text>
<text x="59.3" y="37.6">43</text>
<text x="72.4" y="40.1">31</text>
<text x="72.4" y="37.6">30</text>
<text x="160.9" y="40.1">18</text>
<text x="160.9" y="37.6">17</text>
<text x="174" y="40.1">5</text>
<text x="174" y="37.6">4</text>
<text x="59.3" y="47.7">47</text>
<text x="59.3" y="45.2">46</text>
<text x="59.3" y="42.6">45</text>
<text x="72.4" y="47.7">34</text>
<text x="72.4" y="45.2">33</text>
<text x="72.4" y="42.6">32</text>
<text x="160.9" y="47.7">21</text>
<text x="160.9" y="45.2">20</text>
<text x="160.9" y="42.6">19</text>
<text x="174" y="47.7">8</text>
<text x="174" y="45.2">7</text>
<text x="174" y="42.6">6</text>
<text x="59.3" y="52.8">49</text>
<text x="59.3" y="50.3">48</text>
<text x="72.4" y="52.8">36</text>
<text x="72.4" y="50.3">35</text>
<text x="160.9" y="52.8">23</text>
<text x="160.9" y="50.3">22</text>
<text x="174" y="52.8">10</text>
<text x="174" y="50.3">9</text>
<text x="59.3" y="57.9">51</text>
<text x="59.3" y="55.3">50</text>
<text x="72.4" y="57.9">38</text>
<text x="72.4" y="55.3">37</text>
<text x="160.9" y="57.9">25</text>
<text x="160.9" y="55.3">24</text>
<text x="174" y="57.9">12</text>
<text x="174" y="55.3">11</text>
<text x="59.2" y="65.5">H4</text>
<text x="59.3" y="60.4">52</text>
<text x="72.4" y="60.4">39</text>
<text x="160.9" y="60.4">26</text>
<text x="174" y="65.5">H1</text>
<text x="174" y="60.4">13</text>
<text x="60.9" y="69.8">H93-RDCU_52P</text>
<text x="160" y="69.8">H93-RDCU_52P</text>
<text x="61.7" y="95.2">CN4-2</text>
<text x="160.9" y="92.8">39</text>
<text x="160.9" y="95.4">37</text>
<text x="165.1" y="90.1">CN4-1</text>
<text x="171.4" y="92.8">40</text>
<text x="171.4" y="95.4">38</text>
<text x="60.8" y="101">4</text>
<text x="60.8" y="98.5">2</text>
<text x="69.8" y="101">3</text>
<text x="69.8" y="98.5">1</text>
<text x="160.9" y="97.9">35</text>
<text x="160.9" y="100.5">33</text>
<text x="171.4" y="97.9">36</text>
<text x="171.4" y="100.5">34</text>
<text x="60.8" y="106.1">8</text>
<text x="60.8" y="103.6">6</text>
<text x="69.8" y="106.1">7</text>
<text x="69.8" y="103.6">5</text>
<text x="171.4" y="103">32</text>
<text x="171.4" y="105.5">30</text>
<text x="59.3" y="113.7">14</text>
<text x="59.3" y="111.2">12</text>
<text x="59.3" y="108.7">10</text>
<text x="69.8" y="113.7">13</text>
<text x="69.8" y="111.2">11</text>
<text x="69.8" y="108.7">9</text>
<text x="160.9" y="108.1">27</text>
<text x="160.9" y="110.6">25</text>
<text x="160.9" y="113.1">23</text>
<text x="171.4" y="108.1">28</text>
<text x="171.4" y="110.6">26</text>
<text x="171.4" y="113.1">24</text>
<text x="59.3" y="118.8">18</text>
<text x="59.3" y="116.3">16</text>
<text x="69.8" y="118.8">17</text>
<text x="69.8" y="116.3">15</text>
<text x="160.9" y="115.7">21</text>
<text x="160.9" y="118.2">19</text>
<text x="171.4" y="115.7">22</text>
<text x="171.4" y="118.2">20</text>
<text x="59.3" y="123.9">22</text>
<text x="59.3" y="121.4">20</text>
<text x="69.8" y="123.9">21</text>
<text x="69.8" y="121.4">19</text>
<text x="160.9" y="120.8">17</text>
<text x="160.9" y="123.3">15</text>
<text x="160.9" y="125.8">13</text>
<text x="171.4" y="120.8">18</text>
<text x="171.4" y="123.3">16</text>
<text x="171.4" y="125.8">14</text>
<text x="59.3" y="131.5">28</text>
<text x="59.3" y="129">26</text>
<text x="59.3" y="126.4">24</text>
<text x="69.8" y="131.5">27</text>
<text x="69.8" y="129">25</text>
<text x="69.8" y="126.4">23</text>
<text x="160.9" y="128.4">11</text>
<text x="162.4" y="130.9">9</text>
<text x="171.4" y="128.4">12</text>
<text x="171.4" y="130.9">10</text>
<text x="59.3" y="136.6">32</text>
<text x="59.3" y="134.1">30</text>
<text x="69.8" y="136.6">31</text>
<text x="69.8" y="134.1">29</text>
<text x="162.4" y="133.5">7</text>
<text x="162.4" y="136">5</text>
<text x="171.4" y="133.5">8</text>
<text x="171.4" y="136">6</text>
<text x="59.3" y="139.1">34</text>
<text x="61.2" y="143.5">CN_17X2</text>
<text x="69.8" y="139.1">33</text>
<text x="162.4" y="138.5">3</text>
<text x="162.4" y="141.1">1</text>
<text x="171.4" y="138.5">4</text>
<text x="171.4" y="141.1">2</text>
<text x="162.5" y="146">CN_20X2</text>
<text x="202.9" y="205.9">A4</text>
<text x="215.6" y="205.9">1.0</text>
<text x="233.4" y="205.9">Tuesday, March 21, 2023</text>
<text x="280.1" y="205.9">3</text>
<text x="289.2" y="205.9">3</text>
</g>
</svg>
